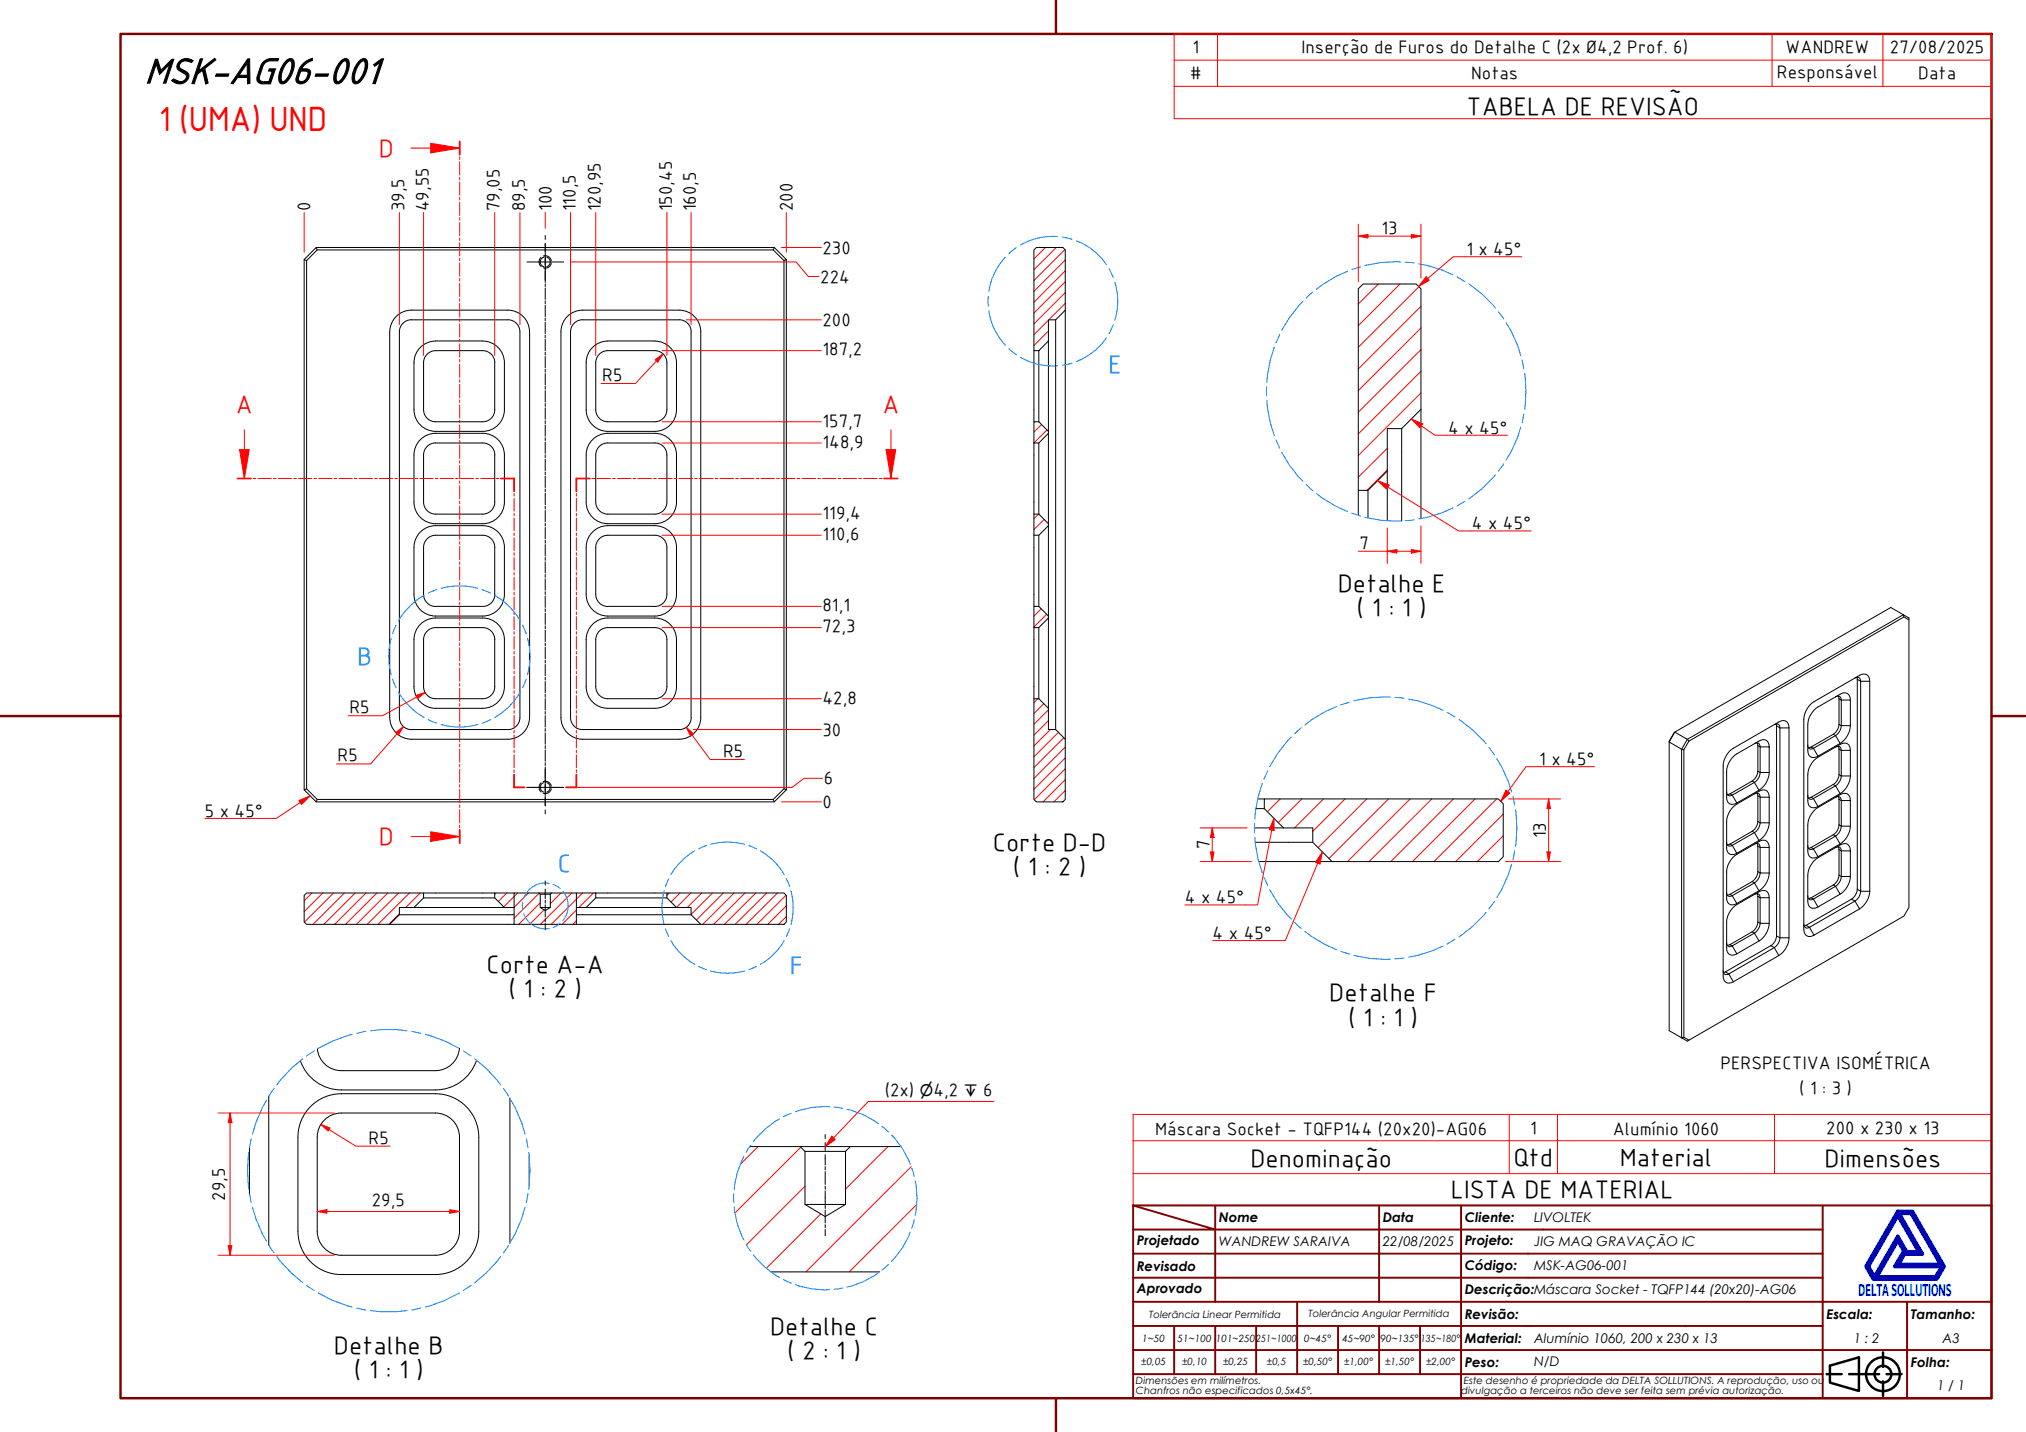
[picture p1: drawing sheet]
<svg xmlns="http://www.w3.org/2000/svg" width="420mm" height="297mm" viewBox="0 0 420 297" stroke-linecap="round" stroke-linejoin="round" font-family="sans-serif">
<!-- layer: Hatch (ABNT) -->
<g fill="none" stroke="#f00" stroke-width=".21">
<path d="M216.8 51.3l-2.4 2.4M219.1 51.3l-4.7 4.7M220.9 51.8l-6.5 6.4M220.9 58.4l-6.5 6.5M220.9 56.2l-6.5 6.5M220.9 53.9l-6.5 6.5M285.9 58.9l-4.2 4.2M290.3 58.9l-8.6 8.6M294.3 59.5l-12.6 12.5M217.4 68.7l-3 3M217.4 66.4l-3 3M220.9 62.9l-3.4 3.4"/>
<path d="M220.9 60.7l-6.5 6.5M294.7 77l-13 13M294.7 72.5l-13 13M294.7 68l-13 13M294.7 63.5l-13 13M216 88.1l-1.6 1.5M217.1 89.2l-2.7 2.7M287.7 97.5l-4.2 4.2M287.7 93l-6 6M294.7 81.5l-13 13M215.4 106.6l-1 1M216.5 107.7l-2.1 2.1"/>
<path d="M215.9 126.3l-1.5 1.5M217.1 127.4l-2.7 2.7M215.2 144.9l-.8 .9M216.5 146l-2.1 2M217.4 149.5l-3 3M217.4 147.2l-3 3M217.8 151.3l-3.4 3.4M219.5 151.9l-5.1 5.1M220.6 153l-6.2 6.2M220.9 159.5l-6.4 6.4M220.9 157.2l-6.5 6.5M220.9 155l-6.5 6.5"/>
<path d="M220.9 164l-2.4 2.3M220.9 161.7l-4.6 4.6M265.5 165.7l-2.7 2.7M270 165.7l-4.9 4.9M274.5 165.7l-6 6M279 165.7l-6.8 6.8M283.4 165.7l-10.1 10.1M288 165.7l-12.4 12.4M292.4 165.7l-13 13M296.9 165.7l-13 13M301.4 165.7l-13 13M305.9 165.7l-13 13"/>
<path d="M310.4 165.7l-13 13M311.7 173.4l-5.3 5.3M311.7 168.9l-9.8 9.8M64.7 185.2l-1.6 1.7M66.9 185.2l-3.8 3.9M69.2 185.2l-6.1 6.1M71.4 185.2l-6.5 6.5M73.7 185.2l-6.5 6.5M75.9 185.2l-6.5 6.5M78.2 185.2l-6.6 6.5M80.4 185.2l-6.5 6.5M82.7 185.2l-6.5 6.5"/>
<path d="M82.8 189.6l-2.2 2.1M84.9 185.2l-6.5 6.5M87.1 185.2l-3 3M102.8 185.2l-.2 .3M105.1 185.2l-1.7 1.8M107.3 185.2l-2.8 2.9M109.6 185.2l-3 3M111.8 185.3l-5.2 5.2M112 187.3l-4.4 4.4M112.8 188.7l-3 3M116.3 185.2l-2.2 2.2M118.6 185.2l-6.5 6.5"/>
<path d="M119.5 191l-.7 .7M119.5 188.8l-2.9 2.9M120.8 185.2l-6.5 6.5M123.1 185.2l-3 3M138.8 185.2l-.5 .5M141 185.2l-1.9 1.9M143.3 185.2l-3 3M145.5 185.2l-3 3M147.8 185.2l-4.5 4.5M150 185.2l-5.6 5.6M152.3 185.2l-6.5 6.5M154.5 185.2l-6.5 6.5"/>
<path d="M156.7 185.2l-6.5 6.5M159 185.2l-6.5 6.5M161.2 185.2l-6.5 6.5M163 185.7l-6 6M163.1 190.1l-1.6 1.6M163.1 187.9l-3.9 3.8M157.2 237.8l-3.7 3.7M166.1 238l-13.7 13.6M184.1 237.8l-8.8 8.9M166.9 246.1l-12.1 12.1M170.2 251.8l-11.3 11.3M189 242l-21.9 21.8"/>
<path d="M190.1 249.9l-14 13.9"/>
</g>
<!-- layer: Hidden (ABNT) -->
<path d="M112.2 53.4a1.31 1.31 0 0 0 0 1.9M112.7 53.1a1.24 1.24 0 0 1 1.6 1M112.8 53.4a1.02 1.02 0 0 0-.8 .9 1.02 1.02 0 0 0 .8 1M113.4 53.3a1.05 1.05 0 0 1 .7 1 1.05 1.05 0 0 1-.7 1M114.3 54.6a1.22 1.22 0 0 1-1.6 .9M112.2 162.4a1.28 1.28 0 0 0 0 1.9M112.7 162.1a1.24 1.24 0 0 1 1.6 1M112.8 162.4a1.02 1.02 0 0 0-.8 .9 1.02 1.02 0 0 0 .8 1M113.4 162.3a1.04 1.04 0 0 1 .7 1 1.04 1.04 0 0 1-.7 1M114.3 163.6a1.22 1.22 0 0 1-1.6 1" fill="none" stroke="#000" stroke-width=".21"/>
<!-- layer: Visible (ABNT) -->
<g fill="none" stroke="#000" stroke-width=".21">
<path d="M63.1 53.8l.5 .2v109.6M65.6 51.3l.2 .5-2.2 2.2M160.4 51.8l2.2 2.2M160.6 51.3l-.2 .5h-94.6M162.6 54l.5-.2v110l-.5-.2zM163.1 53.8l-2.5-2.5h-95l-2.5 2.5v110M214.4 51.8l.5-.5h5.5l.5 .5v12.5l-2 2h-1.5v4.4l-2 2h-1zM85.3 66.3h20M85.3 66.3a2.51 2.51 0 0 0-2.5 2.5v80a2.51 2.51 0 0 0 2.5 2.5h20M90.3 72.7h9.8a2.51 2.51 0 0 1 2.5 2.5v9.8a2.47 2.47 0 0 1-2.5 2.5h-9.8M90.3 70.7h9.8M90.3 72.7a2.51 2.51 0 0 0-2.5 2.5v9.8a2.51 2.51 0 0 0 2.5 2.5"/>
<path d="M90.3 70.7a4.5 4.5 0 0 0-4.4 4.5v9.8a4.5 4.5 0 0 0 4.4 4.5M100.1 70.7a4.5 4.5 0 0 1 4.5 4.5v9.8a4.5 4.5 0 0 1-4.5 4.5h-9.8M105.3 64.3a4.5 4.5 0 0 1 4.5 4.5v80a4.5 4.5 0 0 1-4.5 4.5M105.3 66.3a2.51 2.51 0 0 1 2.5 2.5v80a2.51 2.51 0 0 1-2.5 2.5M105.3 64.3h-20a4.5 4.5 0 0 0-4.5 4.5v80a4.5 4.5 0 0 0 4.5 4.5h20M120.8 64.3h20a4.5 4.5 0 0 1 4.5 4.5v80a4.5 4.5 0 0 1-4.5 4.5h-20M120.8 66.3h20M120.8 64.3a4.5 4.5 0 0 0-4.5 4.5v80a4.5 4.5 0 0 0 4.5 4.5M120.8 66.3a2.51 2.51 0 0 0-2.5 2.5v80a2.51 2.51 0 0 0 2.5 2.5M124.5 73.3l1-.5 .5-.1h9.8a2.51 2.51 0 0 1 2.5 2.5v9.8a2.51 2.51 0 0 1-2.5 2.5h-9.7a2.51 2.51 0 0 1-2.6-2.5v-9.8a2.5 2.5 0 0 1 1-1.9zM126 70.7h9.8M126.1 70.7a4.5 4.5 0 0 0-4.5 4.5v9.8a4.5 4.5 0 0 0 4.4 4.5h9.8a4.5 4.5 0 0 0 4.5-4.5v-9.8a4.5 4.5 0 0 0-4.5-4.5"/>
<path d="M140.8 66.3a2.51 2.51 0 0 1 2.5 2.5M143.3 68.8v80M214.4 72.7v14.8M215.4 72.7v14.8M217.4 70.7v18.8M218.9 66.3v85M220.9 64.3v89M85.9 94.4v9.7M87.8 94.4v9.7M90.3 89.9h9.8a4.5 4.5 0 0 1 4.5 4.5M90.3 91.9h9.8a2.51 2.51 0 0 1 2.5 2.5M90.3 89.9a4.5 4.5 0 0 0-4.4 4.5"/>
<path d="M90.3 91.9a2.51 2.51 0 0 0-2.5 2.5M102.6 94.4v9.7M104.6 94.4v9.7M121.6 94.4a4.5 4.5 0 0 1 4.4-4.5h9.8a4.5 4.5 0 0 1 4.5 4.5M121.6 94.4v9.7M123.5 94.4v9.7M123.5 94.4a2.48 2.48 0 0 1 2.5-2.5h9.8a2.51 2.51 0 0 1 2.5 2.5M138.3 94.4v9.7M140.3 94.4v9.7M214.4 87.5h1l2 2v.4l-2 2h-1zM214.4 91.9v14.7M215.4 91.9v14.7"/>
<path d="M217.4 89.9v18.7M287.7 97.7v10.3M290.7 88.9v19.2M294.7 84.9v22.7M85.9 104.1a4.5 4.5 0 0 0 4.4 4.5M87.8 104.1a2.51 2.51 0 0 0 2.5 2.5M90.3 109h9.8a4.5 4.5 0 0 1 4.5 4.5v9.8a4.5 4.5 0 0 1-4.5 4.5h-9.8M90.3 111h9.8a2.51 2.51 0 0 1 2.5 2.5v9.8a2.47 2.47 0 0 1-2.5 2.5h-9.8M90.3 109a4.5 4.5 0 0 0-4.4 4.5v9.8a4.5 4.5 0 0 0 4.4 4.5M90.3 111a2.51 2.51 0 0 0-2.5 2.5v9.8a2.51 2.51 0 0 0 2.5 2.5M102.6 104.1a2.51 2.51 0 0 1-2.5 2.5h-9.8M104.6 104.1a4.5 4.5 0 0 1-4.5 4.5h-9.8"/>
<path d="M121.6 104.1a4.5 4.5 0 0 0 4.4 4.5h9.8a4.5 4.5 0 0 0 4.5-4.5M123.2 110.1a4.5 4.5 0 0 1 2.8-1.1h9.8a4.5 4.5 0 0 1 4.5 4.5v9.8a4.5 4.5 0 0 1-4.5 4.5h-9.7a4.5 4.5 0 0 1-4.5-4.5v-9.8a4.5 4.5 0 0 1 1.6-3.4zM123.5 104.1a2.51 2.51 0 0 0 2.6 2.5h9.7a2.51 2.51 0 0 0 2.5-2.5M124.5 111.6l1-.5 .5-.1h9.8a2.51 2.51 0 0 1 2.5 2.5v9.8a2.48 2.48 0 0 1-2.5 2.5h-9.7a2.51 2.51 0 0 1-2.6-2.5v-9.8a2.5 2.5 0 0 1 1-1.9zM214.4 106.6h1l2 2v.4l-2 2h-1zM214.4 111v14.8M215.4 111v14.8M217.4 109v18.8M281.7 101.7h2l4-4v-8.8h3l4-4v-25l-1-1h-11l-1 1v47M283.7 101.7v5.8M90.3 128.2h9.8a4.5 4.5 0 0 1 4.5 4.5v9.7a4.5 4.5 0 0 1-4.5 4.5h-9.8M90.3 130.2h9.8a2.51 2.51 0 0 1 2.5 2.5v9.7a2.47 2.47 0 0 1-2.5 2.5h-9.8"/>
<path d="M90.3 128.2a4.5 4.5 0 0 0-4.4 4.5v9.7a4.5 4.5 0 0 0 4.4 4.5M90.3 130.2a2.51 2.51 0 0 0-2.5 2.5v9.7a2.51 2.51 0 0 0 2.5 2.5M122.6 129.8a4.5 4.5 0 0 1 3.4-1.6h9.8a4.5 4.5 0 0 1 4.5 4.5v9.7a4.5 4.5 0 0 1-4.5 4.5h-9.7a4.5 4.5 0 0 1-4.5-4.5v-9.7a4.5 4.5 0 0 1 1-2.9zM124.5 130.7l1-.5h.5h9.8a2.51 2.51 0 0 1 2.5 2.5v9.7a2.51 2.51 0 0 1-2.5 2.5h-9.7a2.51 2.51 0 0 1-2.6-2.5v-9.7a2.5 2.5 0 0 1 1-2zM214.4 125.8h1l2 2v.4l-2 2h-1zM214.4 130.2v14.7M215.4 130.2v14.7M217.4 128.2v18.7M394.8 128l1.1 .6M143.3 148.8a2.51 2.51 0 0 1-2.5 2.5h-20M214.4 144.9h1l2 2v4.4h1.5l2 2v12.5l-.5 .5h-5.5l-.5-.5zM349.2 155.5l1.1-1.8-.4-.3-2.6-1.5-1.1 2 2.5 1.5 .5 .1v59.7"/>
<path d="M350.3 153.7l44.5-25.7-.1-.5-2.6-1.5-44.8 25.9-1.1 1.8v60.1l2.5 1.5v-59.9l1.2-2 44.8-25.9 1.2 .7v60l-1.1 1.8-44.9 26-1.2-.7 .5-.1 1.1 .6M363.8 154.2a.72 .72 0 0 1 .9 0 .72 .72 0 0 1 .3 .7l-.4-.2M364.4 154.1l.2 .6M364.6 160l-.4 1.1-.8 .9M364.6 160l.4 .2-.3 1.2-.9 .9-.4-.3M364.6 154.7v5.3M365 154.9h1.9v5.3h-1.9zM366.9 154.9a1.29 1.29 0 0 0-.6-1.3 1.29 1.29 0 0 0-1.5 .1l-4.6 2.7a4.7 4.7 0 0 0-2.1 3.6v5.3a1.29 1.29 0 0 0 .6 1.4 1.29 1.29 0 0 0 1.5-.1M368 150.3a.71 .71 0 0 1 .8-.1 .71 .71 0 0 1 .3 .8l-.7-.4M368.4 150.1v.5M368.4 150.6v43.5M371 151a1.29 1.29 0 0 0-.6-1.4 1.29 1.29 0 0 0-1.5 .2l-9.4 5.4a4.7 4.7 0 0 0-2.1 3.7v43.5a1.29 1.29 0 0 0 .6 1.4 1.29 1.29 0 0 0 1.5-.1"/>
<path d="M371 151h-1.9v43.5M371 151v43.5M374.9 154.5a.71 .71 0 0 0 .3 .8 .71 .71 0 0 0 .9-.1M375.6 154.9l-.6 .2M375.6 154.9l.5 .3M376.1 155.2l.9 1.7M380.2 152.3l-4.6 2.6M380.7 155a.72 .72 0 0 1 .8-.1 .72 .72 0 0 1 .3 .7M380.7 144.5a.72 .72 0 0 1 .8-.1 .72 .72 0 0 1 .3 .8M381.2 144.4l.2 .6M381.2 154.8l.2 .6M381.4 150.2l-.4 1.2-.8 .9"/>
<path d="M381.4 155.4l.4 .2M381.4 150.2l.4 .3M381.4 145l.4 .2M381.4 145v5.2M381.4 155.4v5.3M381.6 154.2l-.9-1.6-4.6 2.6M381.6 154.2l-4.6 2.7M381.8 150.5l-.1 .8-.4 .7-.6 .6-.5-.3M381.8 155.6h1.9M381.8 145.2v5.3M381.8 155.6v5.4M381.8 145.2h1.9"/>
<path d="M381.8 150.5h1.9M383.7 145.2a1.29 1.29 0 0 0-.6-1.4 1.29 1.29 0 0 0-1.5 .2l-4.6 2.6a4.7 4.7 0 0 0-2.1 3.7v5.3a1.29 1.29 0 0 0 .6 1.4 1.29 1.29 0 0 0 1.5-.1M383.7 150.5a4.7 4.7 0 0 1-2.1 3.7M383.7 155.6a1.29 1.29 0 0 0-.6-1.3 1.29 1.29 0 0 0-1.5 .1l-4.6 2.7a4.7 4.7 0 0 0-2.1 3.6v5.4a1.29 1.29 0 0 0 .6 1.3 1.29 1.29 0 0 0 1.5-.1M383.7 145.2v5.3M383.7 155.6v5.4M384.7 140.6a.72 .72 0 0 1 .8-.1 .72 .72 0 0 1 .4 .8M385.1 140.5l.1 .4M385.2 140.9l.7 .4M385.2 140.9v43.6M385.9 141.3v43.6h1.9M385.9 141.3h1.9"/>
<path d="M387.8 141.3a1.29 1.29 0 0 0-.7-1.4 1.29 1.29 0 0 0-1.5 .2l-9.4 5.4a4.7 4.7 0 0 0-2.1 3.7v43.6a1.29 1.29 0 0 0 .6 1.3 1.29 1.29 0 0 0 1.5-.1M387.8 141.3v43.6M65.8 165.8l-2.2-2.2-.5 .2 2.5 2.5M160.4 165.8h-94.6l-.2 .5h95M162.6 163.6l-2.2 2.2 .2 .5 2.5-2.5M260.1 171.7h12.1v3l4 4M260.3 174.7h11.9M260.4 167.7h1.8M260.8 165.7h1.4M261 178.7h15.2M266.2 171.7l-4-4v-2h48.5l1 1v11l-1 1h-34.5M358.1 164.3a.71 .71 0 0 0 .3 .7 .71 .71 0 0 0 .8-.1"/>
<path d="M358.1 174.7a.71 .71 0 0 0 .3 .7 .71 .71 0 0 0 .8 0M358.8 164.7l-.6 .1M358.8 175.1l-.6 .1M358.8 164.7l.4 .2M358.8 175.1l.4 .3M359.2 164.9l4.6-2.6 1 1.6-4.6 2.7M359.2 164.9l1 1.7M359.2 175.4l1 1.6M363.4 172.4l.4 .3M363.4 162l-4.6 2.7M363.4 172.4l-4.6 2.7M363.8 164.7a.72 .72 0 0 1 .9-.1 .72 .72 0 0 1 .3 .8l-.4-.3"/>
<path d="M363.8 175.1a.72 .72 0 0 1 .9-.1 .72 .72 0 0 1 .3 .8l-.4-.3M363.8 172.7l1 1.6M363.8 172.7l-4.6 2.7M364.4 174.9l.2 .6M364.4 164.5l.2 .6M364.6 170.4l-.4 1.2-.8 .8M364.6 170.4l.4 .3M364.6 165.1v5.3M364.6 175.5v5.3M364.8 174.3l-4.6 2.7M365 170.7l-.3 1.1-.9 .9M365 170.7h1.9"/>
<path d="M366.9 160.2a4.7 4.7 0 0 1-2.1 3.7M366.9 170.7a4.7 4.7 0 0 1-2.1 3.6M366.9 165.4a1.29 1.29 0 0 0-.6-1.4 1.29 1.29 0 0 0-1.5 .1l-4.6 2.7a4.7 4.7 0 0 0-2.1 3.7v5.3a1.29 1.29 0 0 0 .6 1.4 1.29 1.29 0 0 0 1.5-.2M366.9 175.8a1.29 1.29 0 0 0-.6-1.4 1.29 1.29 0 0 0-1.5 .2l-4.6 2.6a4.7 4.7 0 0 0-2.1 3.7v5.3a1.29 1.29 0 0 0 .6 1.4 1.29 1.29 0 0 0 1.5-.2M366.9 165.4h-1.9v5.3M366.9 175.8h-1.9v5.3h1.9M366.9 165.4v5.3M366.9 175.8v5.3M374.9 175.4a.71 .71 0 0 0 .3 .8 .71 .71 0 0 0 .9-.1M374.9 165a.71 .71 0 0 0 .3 .7 .71 .71 0 0 0 .9-.1M375.6 165.4l-.6 .1M375.6 175.8l-.6 .2"/>
<path d="M375.6 175.8l.5 .3M375.6 165.4l.5 .2M376.1 176.1l.9 1.6M376.1 165.6l.9 1.7M380.2 162.7l-4.6 2.7M380.2 173.2l-4.6 2.6M380.7 175.8a.72 .72 0 0 1 .8-.1 .72 .72 0 0 1 .3 .8l-.4-.3M380.7 165.4a.72 .72 0 0 1 .8-.1 .72 .72 0 0 1 .3 .8l-.4-.3M381.2 175.6l.2 .6M381.2 165.2l.2 .6M381.4 160.7l-.4 1.1-.8 .9M381.4 171.1l-.4 1.2-.8 .9"/>
<path d="M381.4 171.1l.4 .3-.3 1.1-.8 .9-.5-.2M381.4 160.7l.4 .3M381.4 165.8v5.3M381.4 176.2v5.3M381.6 175.1l-.9-1.7-4.6 2.7M381.6 164.6l-.9-1.6-4.6 2.6M381.6 175.1l-4.6 2.6M381.6 164.6l-4.6 2.7M381.8 176.5h1.9v5.3h-1.9zM381.8 161l-.1 .7-.7 1.1-.3 .2-.5-.3M381.8 161h1.9M383.7 176.5a1.29 1.29 0 0 0-.6-1.4 1.29 1.29 0 0 0-1.5 .2l-4.6 2.6a4.7 4.7 0 0 0-2.1 3.7v5.3a1.29 1.29 0 0 0 .6 1.4 1.29 1.29 0 0 0 1.5-.2"/>
<path d="M383.7 171.4a4.7 4.7 0 0 1-2.1 3.7M383.7 166.1a1.29 1.29 0 0 0-.6-1.4 1.29 1.29 0 0 0-1.5 .1l-4.6 2.7a4.7 4.7 0 0 0-2.1 3.7v5.3a1.29 1.29 0 0 0 .6 1.4 1.29 1.29 0 0 0 1.5-.2M383.7 161a4.7 4.7 0 0 1-2.1 3.6M383.7 166.1h-1.9v5.3h1.9M383.7 166.1v5.3M63.1 185.7l.5-.5h24.2v1.1l-1.9 1.9h-3.1v1.5l-2 2h-17.2l-.5-.5zM80.8 191.7h64.5M82.8 189.7h23.8M85.9 188.2h18.7M87.8 186.3h14.8M87.8 185.2h14.8M106.6 185.2h5.2l.2 .3v2.7l1.1 .7 1-.7v-2.7l.3-.3h5.1"/>
<path d="M106.6 185.2v6.5M106.6 185.2h-4v1.1l2 1.9h2M111.8 185.2h2.6M112 185.5h2.1M112 188.2h2.1M119.5 185.2h4v1.1l-1.9 1.9h-2.1zM119.5 188.2v3.5M119.5 189.7h23.8M121.6 188.2h18.7M123.5 186.3h14.8M123.5 185.2h14.8M138.3 185.2h24.3l.5 .5v5.5l-.5 .5h-17.3l-2-2v-1.5h-3l-2-1.9z"/>
<path d="M358.1 185.1a.71 .71 0 0 0 .3 .8 .71 .71 0 0 0 .8-.1M358.1 195.5a.71 .71 0 0 0 .3 .8 .71 .71 0 0 0 .8-.1M358.8 195.9l-.6 .2M358.8 185.5l-.6 .2M358.8 185.5l.4 .3M358.8 195.9l.4 .3M359.2 185.8l1 1.6M359.2 196.2l1 1.7M363.4 193.3l-4.6 2.6M363.4 182.9l-4.6 2.6M363.8 185.5a.72 .72 0 0 1 .9-.1 .72 .72 0 0 1 .3 .8l-.4-.3M364.4 185.4l.2 .5"/>
<path d="M364.6 191.2l-.4 1.2-.8 .9M364.6 180.8l-.4 1.2-.8 .9M364.6 180.8l.4 .3-.3 1.2-.9 .8-.4-.2M364.6 191.2l.4 .3-.3 1.2-.9 .9-.4-.3M364.6 185.9v5.3M364.8 184.8l-1-1.7-4.6 2.7M364.8 195.2l-1-1.6-4.6 2.6M364.8 195.2l-4.6 2.7M364.8 184.8l-4.6 2.6M366.9 191.5a4.7 4.7 0 0 1-2.1 3.7M366.9 186.2a1.29 1.29 0 0 0-.6-1.4 1.29 1.29 0 0 0-1.5 .2l-4.6 2.6a4.7 4.7 0 0 0-2.1 3.7v5.3a1.29 1.29 0 0 0 .6 1.4 1.29 1.29 0 0 0 1.5-.1M366.9 181.1a4.7 4.7 0 0 1-2.1 3.7"/>
<path d="M366.9 186.2h-1.9v5.3h1.9M366.9 186.2v5.3M367.2 196.2l.8 .4M367.2 196.2l-9.4 5.4M368 196.6l-9.5 5.4 1 1.7M368 196.6l.9 1.6M368.4 194.1l-.3 1.2-.9 .9M368.4 194.1l.7 .4M368.9 198.2l-9.4 5.5M369.1 194.5l-.3 1.2-.8 .9M369.1 194.5h1.9M371 194.5a4.7 4.7 0 0 1-2.1 3.7"/>
<path d="M374.1 191.7a.72 .72 0 0 0 .3 .7 .72 .72 0 0 0 .9-.1l-.8-.4M374.5 191.9l-.4 .2M374.9 185.8a.71 .71 0 0 0 .3 .8 .71 .71 0 0 0 .9-.1M375.6 186.2l-.6 .2M375.6 186.2l.5 .3M376.1 186.5l4.6-2.7 .9 1.7-4.6 2.6M376.1 186.5l.9 1.6M380.2 183.6l-4.6 2.6M381.4 181.5l-.4 1.2-.8 .9M381.4 181.5l.4 .3-.3 1.2-.8 .8-.5-.2M383.7 181.8a4.7 4.7 0 0 1-2.1 3.7M384 186.5l.7 .4"/>
<path d="M384 186.5l-9.5 5.4M384.7 186.9l-9.4 5.4 .9 1.7M384.7 186.9l.9 1.6M385.2 184.5l-.4 1.1-.8 .9M385.2 184.5l.7 .4-.1 .3-.3 .8-.8 .9M385.6 188.5l-9.4 5.5M387.8 184.9a4.7 4.7 0 0 1-2.2 3.6M62.3 220a9 9 0 0 0 8.5 6.1h19.5M65.8 217.6a5 5 0 0 0 5 4.5h19.5M95.3 217.5a5 5 0 0 1-5 4.6M98.8 219.9a9 9 0 0 1-8.5 6.2M357.4 201.3a.71 .71 0 0 0 .3 .8 .71 .71 0 0 0 .8-.1l-.7-.4"/>
<path d="M357.8 201.6l-.4 .1M51.7 237.9v9.9M55.7 227.4v30.9M90.3 230.9a5 5 0 0 1 5 5v19.5a5 5 0 0 1-5 5M90.3 226.9a9 9 0 0 1 9 9v19.5a9 9 0 0 1-9 9M90.3 226.9h-19.5a9 9 0 0 0-9 9v19.5a9 9 0 0 0 9 9h19.5M90.3 230.9h-19.5a5 5 0 0 0-5 5v19.5a5 5 0 0 0 5 5h19.5M105.7 227.7v30.2M109.7 239.6v6.5M155.4 237.8h10.5l1 1v11l4.2 2.6 4.2-2.6v-11l1-1h10.6M165.9 237.8h10.4M166.9 238.8h8.4"/>
<path d="M166.9 249.8h8.4M159.9 263.8h22.6"/>
</g>
<!-- layer: Linha Corte (ABNT) -->
<g fill="none" stroke="#f00" stroke-width=".21">
<path d="M89.3 30.7h6M95.3 29.3v2.8M95.3 32.5v.6M95.3 33.5v2.8M95.3 36.8v.5M95.3 37.7v2.8M95.3 40.9v.6M95.3 41.9v2.8M95.3 45.2v.5M95.3 46.2v2.7M95.3 49.3v.6M95.3 50.3v2.8"/>
<path d="M95.3 53.6v.5M95.3 54.5v2.8M95.3 57.7v.6M95.3 58.7v2.8M95.3 62v.5M95.3 62.9v2.8M95.3 66.2v.5M95.3 67.1v2.8M95.3 70.3v.6M95.3 71.3v2.8M95.3 74.6v.5M95.3 75.6v2.7"/>
<path d="M95.3 78.7v.6M95.3 79.7v2.8M95.3 83v.5M95.3 84v2.7M95.3 87.2v.5M95.3 88.1v2.8M95.3 91.4v.5M95.3 92.3v2.8M95.3 95.6v.5M95.3 96.5v2.8M95.3 99.8v.5M95.3 100.7v2.8"/>
<path d="M95.3 104v.5M95.3 105v2.7M95.3 108.1v.6M95.3 109.1v2.8M95.3 112.4v.5M95.3 113.4v2.7M95.3 116.6v.5M95.3 117.5v2.8M95.3 120.8v.5M95.3 121.8v2.7M95.3 125v.5M95.3 125.9v2.8"/>
<path d="M95.3 129.2v.5M95.3 130.1v2.8M95.3 133.4v.5M95.3 134.4v2.7M95.3 137.6v.5M95.3 138.5v2.8M95.3 141.8v.5M95.3 142.8v2.7M95.3 146v.5M95.3 146.9v2.8M95.3 150.2v.5M95.3 151.2v2.7"/>
<path d="M95.3 154.4v.5M95.3 155.3v2.8M95.3 158.6v.5M95.3 159.6v2.7M95.3 162.8v.5M95.3 163.8v2.7M95.3 167v.5M95.3 167.9v2.8M95.3 171.2v.5M95.3 172.2v2.7"/>
</g>
<path d="M95.3 29.3v2.8M95.3 172.2v2.7" fill="none" stroke="#f00" stroke-width=".36"/>
<path d="M89.3 29.7l6 1-6 1z" fill="#f00"/>
<path d="M85.2 30.7h4.1M89.3 29.7l6 1-6 1zM89.3 173.5h6" fill="none" stroke="#f00" stroke-width=".21"/>
<path d="M89.3 172.5l6 1-6 1z" fill="#f00"/>
<g fill="none" stroke="#f00" stroke-width=".21">
<path d="M49.3 99.3h2.7M50.7 93.3v6M52.5 99.3h.5M53.5 99.3h2.8M56.7 99.3h.6M57.7 99.3h2.8M60.9 99.3h.5M61.9 99.3h2.7M65.1 99.3h.5M66.1 99.3h2.8M69.3 99.3h.5M70.3 99.3h2.7"/>
<path d="M73.5 99.3h.5M74.5 99.3h2.7M77.7 99.3h.5M78.7 99.3h2.7M81.9 99.3h.5M82.9 99.3h2.7M86.1 99.3h.5M87.1 99.3h2.7M90.3 99.3h.5M91.3 99.3h2.7M94.5 99.3h.5M95.5 99.3h2.7"/>
<path d="M98.7 99.3h.5M99.7 99.3h2.7M102.9 99.3h.5M103.9 99.3h2.7v2.6M122.3 99.3h-2.8v2.6M122.8 99.3h.5M123.8 99.3h2.8M127 99.3h.6M128 99.3h2.9M131.3 99.3h.5M132.3 99.3h2.8M135.6 99.3h.5"/>
<path d="M136.5 99.3h2.9M139.8 99.3h.6M140.8 99.3h2.8M144.1 99.3h.5M145.1 99.3h2.8M148.3 99.3h.6M149.3 99.3h2.8M152.6 99.3h.5M153.6 99.3h2.8M156.8 99.3h.6M157.8 99.3h2.8M161.1 99.3h.5"/>
<path d="M162.1 99.3h2.8M165.3 99.3h.6M166.3 99.3h2.8M169.6 99.3h.5M170.6 99.3h2.8M173.8 99.3h.6M174.8 99.3h2.9M178.1 99.3h.5M179.1 99.3h2.8M182.4 99.3h.5M183.3 99.3h2.9M106.6 102.4v.5"/>
<path d="M106.6 103.4v2.6M106.6 106.5v.5M106.6 107.4v2.7M106.6 110.6v.5M106.6 111.5v2.7M106.6 114.6v.6M106.6 115.6v2.7M106.6 118.8v.5M106.6 119.7v2.7M119.5 102.4v.5M119.5 103.4v2.6M119.5 106.5v.5"/>
<path d="M119.5 107.4v2.7M119.5 110.6v.5M119.5 111.5v2.7M119.5 114.6v.6M119.5 115.6v2.7M119.5 118.8v.5M119.5 119.7v2.7M106.6 122.8v.6M106.6 123.8v2.7M106.6 126.9v.6M106.6 127.9v2.7M106.6 131v.6"/>
<path d="M106.6 132v2.7M106.6 135.1v.6M106.6 136.1v2.7M106.6 139.2v.5M119.5 122.8v.6M119.5 123.8v2.7M119.5 126.9v.6M119.5 127.9v2.7M119.5 131v.6M119.5 132v2.7M119.5 135.1v.6M119.5 136.1v2.7"/>
<path d="M119.5 139.2v.5M106.6 140.2v2.7M106.6 143.3v.6M106.6 144.3v2.6M106.6 147.4v.5M106.6 148.4v2.7M106.6 151.5v.5M106.6 152.5v2.6M106.6 155.6v.5M106.6 156.6v2.6M106.6 159.7v.5M119.5 140.2v2.7"/>
<path d="M119.5 143.3v.6M119.5 144.3v2.6M119.5 147.4v.5M119.5 148.4v2.7M119.5 151.5v.5M119.5 152.5v2.6M119.5 155.6v.5M119.5 156.6v2.6M119.5 159.7v.5M85.2 173.5h4.1M89.3 172.5l6 1-6 1zM106.6 160.7v2.6h2.2"/>
<path d="M109.2 163.3h.5M110.2 163.3h2.2M112.8 163.3h.5M113.8 163.3h2.2M116.4 163.3h.5M119.5 160.7v2.6h-2.1"/>
</g>
<path d="M235 236.6h178v-5.4h-178v12.2M313 231.2v12.2M323 231.2v12.2M368 231.2v12.2M413 236.6v6.8h-178M235 243.4v6.6h178v-6.6" fill="none" stroke="#f00" stroke-width=".21"/>
<!-- layer: Detail Boundary (ABNT) -->
<g fill="none" stroke="#0080ff" stroke-width=".21">
<path d="M208.5 53.3a13.3 13.3 0 0 0-3.4 7.2M210.8 51.4l-1.6 1.2M219.4 49.1a13.1 13.1 0 0 0-7.8 1.7M220.4 49.2l1.9 .4M223.3 50a13 13 0 0 1 6.2 4.9M230 55.8l.9 1.8M231.2 58.5a12.7 12.7 0 0 1 0 7.9M205 61.5v2M205.1 64.5a13.1 13.1 0 0 0 3.4 7.1M209.2 72.3l1.6 1.3M211.6 74.1a12.7 12.7 0 0 0 7.8 1.8M222.3 75.3l-1.9 .5"/>
<path d="M229.5 70a13.2 13.2 0 0 1-6.2 5M230.9 67.4l-.9 1.8"/>
</g>
<!-- layer: Linha Corte (ABNT) -->
<path d="M49.3 99.3h2.7M103.9 99.3h2.7v2.6M122.3 99.3h-2.8v2.6M183.3 99.3h2.9M106.6 160.7v2.6h2.2M119.5 160.7v2.6h-2.1" fill="none" stroke="#f00" stroke-width=".36"/>
<path d="M49.7 93.3h2l-1 6z" fill="#f00"/>
<path d="M49.7 93.3h2l-1 6zM50.7 89.2v4.1M184.8 93.3v6" fill="none" stroke="#f00" stroke-width=".21"/>
<path d="M183.7 93.3h2.1l-1 6z" fill="#f00"/>
<path d="M183.7 93.3h2.1l-1 6zM184.8 89.2v4.1" fill="none" stroke="#f00" stroke-width=".21"/>
<!-- layer: Detail Boundary (ABNT) -->
<g fill="none" stroke="#0080ff" stroke-width=".21">
<path d="M279.5 56.2l-2.5 1.1-2.7 1.7-1.3 1M282.2 55.4l-1.8 .5M290.5 54.3a24.9 24.9 0 0 0-7.5 .8M291.4 54.4l1.9 .2M294.2 54.7l1.8 .4 3.1 .9 2.2 1M302.2 57.4l1.6 1M304.6 58.9a23.1 23.1 0 0 1 5.5 5M264.3 72l-.9 2.7-.6 3.2-.1 1.4M265.4 69.4l-.8 1.7M270.2 62.5l-2.8 3.4-1.6 2.6M272.3 60.6l-1.4 1.3M310.7 64.7l1.1 1.5"/>
<path d="M312.3 67l1.1 1.7 1.3 2.9 .7 2.2M315.7 74.7l.3 1.8M316.2 77.5a25.5 25.5 0 0 1 0 7.4M262.7 80.2v1.9M262.7 83.1l.1 1.3 .6 3.2 .9 2.8M264.6 91.3l.8 1.7M265.8 93.8l1.6 2.7 2.8 3.4M310.1 98.5a24.4 24.4 0 0 1-5.5 5M311.8 96.2l-1.1 1.5M315.4 88.6l-.7 2.1-1.3 3-1.1 1.7M316 85.9l-.3 1.8M270.9 100.5l1.4 1.3"/>
<path d="M273 102.4l1.3 .9 2.7 1.7 2.5 1.1M280.4 106.5l1.8 .5M283 107.3a24.1 24.1 0 0 0 7.5 .7M293.3 107.8l-1.9 .2M301.3 105.4l-2.2 .9-3.1 1-1.8 .3M303.8 104l-1.6 1M81.1 132.4a14.4 14.4 0 0 0 0 7.6M82.1 129.7l-.7 1.8M87.9 123.5a14.5 14.5 0 0 0-5.3 5.3M90.6 122.3l-1.8 .7M91.5 122a14.3 14.3 0 0 1 7.6 0M100 122.3l1.7 .7"/>
<path d="M102.6 123.5a14.2 14.2 0 0 1 5.3 5.3M108.4 129.7l.7 1.8M109.4 132.4a13.8 13.8 0 0 1 0 7.6M81.4 140.9l.7 1.7M82.6 143.5a14.2 14.2 0 0 0 5.3 5.4M88.8 149.3l1.8 .7M91.5 150.3a13.7 13.7 0 0 0 7.6 0M101.7 149.3l-1.7 .7M107.9 143.5a13.9 13.9 0 0 1-5.3 5.4M109.1 140.9l-.7 1.7M144.1 176.5a13.3 13.3 0 0 0-5 5M146.5 175.4l-1.6 .7"/>
<path d="M147.4 175.1a13 13 0 0 1 7 0M155.3 175.4l1.6 .7M157.7 176.5a12.9 12.9 0 0 1 4.9 5M108.4 187.1v1.7M108.6 189.5a4.7 4.7 0 0 0 5.3 3.1M113.9 183.2a4.7 4.7 0 0 0-5.3 3.1M114.7 183.5l1.4 .8M116.1 191.6l-1.4 .8M116.7 184.9a4.7 4.7 0 0 1 0 6.1M137.8 184.7a13 13 0 0 0 0 7.1M138 192.6l.7 1.7M138.7 182.3l-.7 1.6"/>
<path d="M139.1 195.1a12.9 12.9 0 0 0 5 4.9M162.6 195.1a12.5 12.5 0 0 1-4.9 4.9M163.1 182.3l.6 1.6M163.7 192.6l-.6 1.7M164 184.7a13.6 13.6 0 0 1 0 7.1M144.9 200.5l1.6 .6M147.4 201.4a13.6 13.6 0 0 0 7 0M156.9 200.5l-1.6 .6"/>
</g>
<!-- layer: Borda A3/A4 (ABNT) -->
<path d="M25 7h388v283h-388zM219 0v7M0 148.5h25M413 148.5h7M219 290v7" fill="none" stroke="#800000" stroke-width=".51"/>
<path d="M393.6 257.3l1.2 2.2-1.8 3.2h9.7l-1.3 2.2h-12.2zM393.6 252.1l4.4 7.6h-2.6l-1.8-3.2-4.9 8.4-1.2-2.2zM393.6 251.3h3l6.6 11.4-1.5 2.6h-13.2l-1.5-2.6zM393.8 251.7h2.5l6.2 10.6h-8.8l1.2-2.2h3.8zM395 259.7h.2l-.1 .2z" fill="none" stroke="#00f" stroke-width=".8"/>
<!-- layer: 0 -->
<path d="M388.5 265.3h13.2" fill="none" stroke="#000" stroke-width=".21"/>
<g fill="none" stroke="#800000" stroke-width=".4">
<path d="M235 250l17 5h-17M235 250h178v40h-178zM252 255h34v5h17M252 255v15M252 250v5M286 250v5h17v5M303 250v5h75M378 250v20h-143M235 260h51v10M235 275h17M243.5 275v10M260.5 275h-8.5v10"/>
<path d="M269 270v15h-8.5M277.5 275v10h-8.5M286 275v10h8.5M294.5 275v10M303 275h-42.5v10M303 260v5h-68M303 275v10h75M303 260h75M303 275h75M378 265h-75v10M395.5 270v10h17.5M413 270h-35v10h17.5v10"/>
<path d="M235 285h25.5M235 280h143v10M277.5 285h8.5M294.5 285h8.5v5"/>
</g>
<g fill="none" stroke="#000" stroke-width=".51">
<path d="M378.8 285h3.1M379.5 283.3l6-1.8v7l-6-1.7zM383.5 285h6.2M390.5 280.5v3M390.5 286.5v3M391.2 285h3.2"/>
<circle cx="390.5" cy="285" r="3.5"/>
<circle cx="390.5" cy="285" r="1.75"/>
</g>
<g fill="none" stroke="#f00" stroke-width=".21">
<path d="M63.1 44.1v8.2M82.8 44.1v23.2M87.8 44.1v29.6M102.6 44.1v29.6M107.8 44.1v23.2M118.3 44.1v23.2M123.5 44.1v29.6M138.3 44.1v29.6M143.3 44.1v23.2M162.1 51.3h8.2M163.1 44.1v8.2M137.3 72.7h33"/>
<path d="M142.3 66.3h28M137.3 91.9h33M137.3 87.5h33M137.3 111h33M137.3 106.6h33M137.3 130.2h33M137.3 125.8h33M137.3 144.9h33M143.8 151.3h26.5M162.1 166.3h8.2"/>
</g>
<!-- layer: Linha de centro (ISO) -->
<g fill="none" stroke="#000" stroke-width=".21">
<path d="M113.1 48.8v.9M113.1 50.5v1.7M113.1 53v2M113.1 55.3v.6M113.1 56.2v2.4M113.1 58.9v.5M113.1 59.7v2.4M113.1 62.4v.6M113.1 63.3v2.4M113.1 66v.6M113.1 66.9v2.3M113.1 69.5v.6"/>
<path d="M113.1 70.4v2.4M113.1 73.1v.5M113.1 73.9v2.4M113.1 76.6v.6M113.1 77.5v2.3M113.1 80.1v.6M113.1 81v2.4M113.1 83.7v.6M113.1 84.6v2.4M113.1 87.3v.5M113.1 88.1v2.4M113.1 90.8v.6"/>
<path d="M113.1 91.7v2.4M113.1 94.3v.6M113.1 95.2v2.4M113.1 97.9v.6M113.1 98.8v2.3M113.1 101.4v.6M113.1 102.3v2.4M113.1 105v.6M113.1 105.9v2.4M113.1 108.5v.6M113.1 109.4v2.4M113.1 112.1v.6"/>
<path d="M113.1 113v2.3M113.1 115.6v.6M113.1 116.5v2.4M113.1 119.2v.6M113.1 120.1v2.3M113.1 122.7v.6M113.1 123.6v2.4M113.1 126.3v.6M113.1 127.2v2.3M113.1 129.8v.6M113.1 130.7v2.4M113.1 133.4v.6"/>
<path d="M113.1 134.3v2.3M113.1 136.9v.6M113.1 137.8v2.4M113.1 140.5v.6M113.1 141.4v2.3M113.1 144v.6M113.1 144.9v2.4M113.1 147.6v.6M113.1 148.4v2.4M113.1 151.1v.6M113.1 152v2.4M113.1 154.7v.6"/>
<path d="M113.1 155.6v2.3M113.1 158.2v.6M113.1 159.1v2.4M113.1 161.8v.6M113.1 162.7v2M113.1 165.5v1.7M113.1 168v.8"/>
</g>
<path d="M292.7 86.9l2 1.4" fill="none" stroke="#f00" stroke-width=".21"/>
<path d="M292.7 86.9l2.3 1-.5 .8z" fill="#f00"/>
<path d="M285.7 99.7l2.1 1.3M292.7 86.9l2.3 1-.5 .8zM294.7 88.3l2.9 2h15.1" fill="none" stroke="#f00" stroke-width=".21"/>
<path d="M285.7 99.7l2.4 .9-.6 .9z" fill="#f00"/>
<path d="M285.7 99.7l2.4 .9-.6 .9zM287.8 101l14.7 9.1h15.1" fill="none" stroke="#f00" stroke-width=".21"/>
<path d="M292.7 114.3h2" fill="none" stroke="#f00" stroke-width=".21"/>
<path d="M292.7 114l2 .3-2 .4z" fill="#f00"/>
<path d="M287.7 114.3h2M292.7 114l2 .3-2 .4z" fill="none" stroke="#f00" stroke-width=".21"/>
<path d="M287.7 114.3l2-.3v.7z" fill="#f00"/>
<path d="M281.7 49h2M281.7 114.3h6M287.7 114.3l2-.3v.7zM287.7 109.5v7.4M289.7 114.3h3M294.7 109.1v7.8" fill="none" stroke="#f00" stroke-width=".21"/>
<path d="M281.7 49l2-.4v.8z" fill="#f00"/>
<path d="M281.7 49l2-.4v.8zM292.7 49h2" fill="none" stroke="#f00" stroke-width=".21"/>
<path d="M292.7 48.6l2 .4-2 .4z" fill="#f00"/>
<path d="M281.7 46.5v11.9M283.7 49h9M292.7 48.6l2 .4-2 .4zM294.7 46.5v11.2M321.2 165.7v2" fill="none" stroke="#f00" stroke-width=".21"/>
<!-- layer: Detail Boundary (ABNT) -->
<g fill="none" stroke="#0080ff" stroke-width=".21">
<path d="M262.9 159.9l-.8 1.7M267.8 152.9l-.8 .8-2.1 2.6-1.6 2.7M269.9 150.9l-1.4 1.3M277.2 146.6l-2.5 1.1-2.8 1.7-1.3 1M279.9 145.7l-1.9 .5M288.3 144.6a24.7 24.7 0 0 0-7.5 .8M289.2 144.7l1.9 .2M292.1 145l1.8 .3 3.1 1 2.3 1M300.1 147.8l1.7 .9M302.6 149.2a24.9 24.9 0 0 1 5.6 5.1M308.8 155.1l1.1 1.5M310.4 157.4l1.1 1.7 1.3 3 .7 2.2"/>
<path d="M260.2 170.8v1.9M260.2 173.7l.1 1.4 .6 3.2 .9 2.8M261.8 162.5l-.9 2.8-.6 3.2-.1 1.4M313.5 179.3l-.7 2.1-1.3 3-1.1 1.8M313.8 165.2l.3 1.9M314.1 176.5l-.3 1.9M314.3 168a24.2 24.2 0 0 1 0 7.6M262.1 182l.8 1.7M263.3 184.6l1.6 2.6 2.9 3.5M268.5 191.3l1.4 1.3M270.6 193.2l1.3 1 2.8 1.7 2.5 1.1M278 197.3l1.9 .6"/>
<path d="M280.8 198.2a25.5 25.5 0 0 0 7.5 .8M291.1 198.7l-1.9 .2M299.3 196.2l-2.3 1-3.1 1-1.8 .4M301.8 194.8l-1.7 1M308.2 189.3a24.9 24.9 0 0 1-5.6 5M309.9 187l-1.1 1.5"/>
</g>
<path d="M321.2 165.7l.3 2h-.7z" fill="#f00"/>
<path d="M321.2 165.7l.3 2h-.7zM321.2 176.7v2" fill="none" stroke="#f00" stroke-width=".21"/>
<path d="M320.8 176.7h.7l-.3 2z" fill="#f00"/>
<path d="M312.3 178.7h11.4M312.8 165.7h10.9M320.8 176.7h.7l-.3 2zM321.2 167.7v9" fill="none" stroke="#f00" stroke-width=".21"/>
<path d="M274.2 176.7l-.9 2.3" fill="none" stroke="#f00" stroke-width=".21"/>
<path d="M274.2 176.7l-.5 2.5-.9-.4z" fill="#f00"/>
<path d="M264.2 169.7l-.5 2.5M273.3 179l-6.7 16.1h-15.1M274.2 176.7l-.5 2.5-.9-.4z" fill="none" stroke="#f00" stroke-width=".21"/>
<path d="M264.2 169.7v2.6l-1-.2z" fill="#f00"/>
<path d="M263.7 172.2l-2.9 15.5h-15.1M264.2 169.7v2.6l-1-.2z" fill="none" stroke="#f00" stroke-width=".21"/>
<path d="M251.4 171.7v2" fill="none" stroke="#f00" stroke-width=".21"/>
<path d="M251.4 171.7l.4 2h-.8z" fill="#f00"/>
<path d="M251.4 171.7l.4 2h-.8zM251.4 176.7v2" fill="none" stroke="#f00" stroke-width=".21"/>
<path d="M251 176.7h.8l-.4 2z" fill="#f00"/>
<path d="M248.9 171.7h9.7M248.9 178.7h10.6M251 176.7h.8l-.4 2zM251.4 173.7v3" fill="none" stroke="#f00" stroke-width=".21"/>
<path d="M312.7 164.2l-1.5 2" fill="none" stroke="#f00" stroke-width=".21"/>
<path d="M312.3 163.9l.8 .6-1.9 1.7z" fill="#f00"/>
<path d="M296.1 57.8l-1.9 1.6M330.7 159h-14.2l-3.8 5.2M312.3 163.9l.8 .6-1.9 1.7z" fill="none" stroke="#f00" stroke-width=".21"/>
<path d="M295.8 57.4l.6 .8-2.2 1.2z" fill="#f00"/>
<path d="M295.8 57.4l.6 .8-2.2 1.2zM315.6 53.3h-14.3l-5.2 4.5" fill="none" stroke="#f00" stroke-width=".21"/>
<path d="M142.3 150.8l1.2 1.6" fill="none" stroke="#f00" stroke-width=".21"/>
<path d="M142.3 150.8l1.5 1.4-.6 .5z" fill="#f00"/>
<path d="M88.2 143.6l-1.8 1M142.3 150.8l1.5 1.4-.6 .5zM143.5 152.4l3.8 5.2h7.1" fill="none" stroke="#f00" stroke-width=".21"/>
<path d="M86.2 144.3l2-.7-1.6 1.3z" fill="#f00"/>
<path d="M83.7 150.7l-1.3 1.5M86.2 144.3l2-.7-1.6 1.3zM86.4 144.6l-7.1 3.9h-7.1" fill="none" stroke="#f00" stroke-width=".21"/>
<path d="M82.1 152l1.6-1.3-1.1 1.8z" fill="#f00"/>
<path d="M137.5 73.4l-1.4 1.5M82.1 152l1.6-1.3-1.1 1.8zM82.4 152.2l-5.5 6.3h-7.1" fill="none" stroke="#f00" stroke-width=".21"/>
<path d="M135.9 74.6l1.6-1.2-1.1 1.7z" fill="#f00"/>
<path d="M135.9 74.6l1.6-1.2-1.1 1.7zM136.1 74.9l-4.3 4.7h-7.1M47.7 230.9v2" fill="none" stroke="#f00" stroke-width=".21"/>
<!-- layer: Detail Boundary (ABNT) -->
<g fill="none" stroke="#0080ff" stroke-width=".21">
<path d="M62.8 219.6l-2.3 1.9-3.1 3.5M65.2 218l-1.6 1M73 214.6l-4 1.3-3 1.6M75.9 213.9l-1.9 .5M76.8 213.8l2.1-.2h3.4l2.1 .2M85.4 213.9l1.9 .5M88.2 214.6l4 1.3 3.1 1.6M96.1 218l1.6 1M98.4 219.6l2.3 1.9 3.1 3.5M51.6 239a28.9 28.9 0 0 0 0 7.7M52.1 236.2l-.3 1.9M55.3 228.2l-.9 1.5-1.3 3.1-.8 2.5"/>
<path d="M56.8 225.8l-1 1.6M104.4 225.8l1.1 1.6M106 228.2l.8 1.5 1.4 3.1 .7 2.5M109.2 236.2l.3 1.9M109.6 239a26.7 26.7 0 0 1 0 7.7M51.8 247.6l.3 1.9M52.3 250.4l.8 2.5 1.3 3.1 .9 1.5M55.8 258.3l1 1.6M105.5 258.3l-1.1 1.6M108.9 250.4l-.7 2.5-1.4 3.1-.8 1.5M109.5 247.6l-.3 1.9M57.4 260.7l.8 1 2.3 2.4 2.3 2"/>
<path d="M63.6 266.6l1.6 1.1M66 268.2l3 1.6 4 1.3M74 271.3l1.9 .4M76.8 271.9l2.1 .2h3.4l2.1-.2M87.3 271.3l-1.9 .4M95.3 268.2l-3.1 1.6-4 1.3M97.7 266.6l-1.6 1.1M103.8 260.7l-3.1 3.4-2.3 2"/>
</g>
<path d="M47.7 230.9l.4 2h-.8z" fill="#f00"/>
<path d="M47.7 230.9l.4 2h-.8zM47.7 258.4v2" fill="none" stroke="#f00" stroke-width=".21"/>
<path d="M47.3 258.4h.8l-.4 2z" fill="#f00"/>
<path d="M45.2 230.9h24.1M47.7 232.9v25.5M47.3 258.4h.8l-.4 2zM93.3 251.3h2M45.2 260.4h24.1" fill="none" stroke="#f00" stroke-width=".21"/>
<path d="M93.3 250.9l2 .4-2 .4z" fill="#f00"/>
<path d="M65.8 251.3h2M93.3 250.9l2 .4-2 .4z" fill="none" stroke="#f00" stroke-width=".21"/>
<path d="M65.8 251.3l2-.4v.8z" fill="#f00"/>
<path d="M66.5 233.2l1.7 1.1M65.8 251.3l2-.4v.8zM67.8 251.3h25.5" fill="none" stroke="#f00" stroke-width=".21"/>
<path d="M66.5 233.2l1.9 .8-.3 .6z" fill="#f00"/>
<path d="M66.5 233.2l1.9 .8-.3 .6zM68.2 234.3l5.6 3.5h7.1" fill="none" stroke="#f00" stroke-width=".21"/>
<!-- layer: Linha de centro (ISO) -->
<g fill="none" stroke="#000" stroke-width=".21">
<path d="M113.1 182.7v.9M113.1 184.4v2M113.1 186.8v.6M113.1 187.7v2.5M113.1 190.5v.7M113.1 191.5v1.4M171.1 235.3v.9M171.1 237v1.7M171.1 239.5v2.2M171.1 242v.7M171.1 243v2.7M171.1 246v.7"/>
<path d="M171.1 247v2.7M171.1 250v.7M171.1 251v2.7M171.1 254v.7M171.1 255v1.4"/>
</g>
<!-- layer: Detail Boundary (ABNT) -->
<g fill="none" stroke="#0080ff" stroke-width=".21">
<path d="M154.3 239.8a17 17 0 0 0-2 6.9M155.7 237.5l-1 1.6M161.7 232.1a17.5 17.5 0 0 0-5.5 4.7M164.1 230.9l-1.6 .8M172.1 229.6a16.5 16.5 0 0 0-7.1 1M173 229.6l1.8 .3M175.6 230.1a16.2 16.2 0 0 1 6.6 3M182.9 233.6l1.4 1.2M184.9 235.4a16.7 16.7 0 0 1 3.9 6.1M152.2 247.6v1.9M152.3 250.3a17 17 0 0 0 2 6.9M154.7 258l1 1.6"/>
<path d="M188.8 255.6a16.7 16.7 0 0 1-3.9 6M189.1 242.3l.5 1.8M189.6 253l-.5 1.7M189.8 244.9a16.3 16.3 0 0 1 0 7.2M156.2 260.3a17 17 0 0 0 5.5 4.7M162.5 265.4l1.6 .8M165 266.5a16.9 16.9 0 0 0 7.1 1M174.8 267.2l-1.8 .2M182.2 264a17 17 0 0 1-6.6 3M184.3 262.3l-1.4 1.2"/>
</g>
<path d="M172.9 236l-1.8 1.8" fill="none" stroke="#f00" stroke-width=".21"/>
<path d="M172.5 235.7l.7 .7-2.1 1.4z" fill="#f00"/>
<path d="M64.3 165.1l-2 1.4M172.5 235.7l.7 .7-2.1 1.4zM180.1 228.5h26M202.9 228.5h-22.8l-7.2 7.5" fill="none" stroke="#f00" stroke-width=".21"/>
<!-- layer: Marca de centro (ISO) -->
<path d="M109.3 54.3h7.6M113.1 50.5v7.6M113.1 159.5v7.6M109.3 163.3h7.6" fill="none" stroke="#000" stroke-width=".21"/>
<path d="M113.1 44v3.3M118.4 54.3h46.7l2.5 3h2.3M170.6 161.4h-3.8l-2.5 1.9h-45.9" fill="none" stroke="#f00" stroke-width=".21"/>
<path d="M62 166.1l2.3-1-1.8 1.8z" fill="#f00"/>
<path d="M243.5 17.9v6.7h169.5v-6.7M243.5 12.5v5.4h169.5M252.5 7v10.9M367.5 7v10.9M390.5 7v10.9M413 12.5h-169.5v-5.5h169.5v10.9M62 166.1l2.3-1-1.8 1.8zM62.3 166.5l-5 3.3h-14.8" fill="none" stroke="#f00" stroke-width=".21"/>
<text font-size="8.1" x="30" y="17.3">MSK-AG06-001</text>
<text font-size="7" fill="#f00" x="32.9" y="27.2">1 (UMA) UND</text>
<g font-size="5.4">
<text x="304.1" y="23.9">TABELA DE REVISÃO</text>
<text x="277.4" y="122.7">Detalhe E</text>
<text x="281.3" y="127.7">( 1 : 1 )</text>
<text x="205.9" y="176.5">Corte D-D</text>
<text x="210" y="181.5">( 1 : 2 )</text>
<text x="100.9" y="201.9">Corte A-A</text>
<text x="105.4" y="206.9">( 1 : 2 )</text>
<text x="275.7" y="207.7">Detalhe F</text>
<text x="279.6" y="212.7">( 1 : 1 )</text>
<text x="259.3" y="242">Denominação</text>
<text x="313.9" y="241.8">Qtd</text>
<text x="335.9" y="241.8">Material</text>
<text x="378.4" y="242">Dimensões</text>
<text x="300.9" y="248.5">LISTA DE MATERIAL</text>
<text x="69.3" y="280.8">Detalhe B</text>
<text x="159.7" y="276.8">Detalhe C</text>
<text x="163.3" y="281.8">( 2 : 1 )</text>
<text x="73.4" y="285.8">( 1 : 1 )</text>
</g>
<g font-size="5.4" fill="#f00">
<text x="78.6" y="32.5">D</text>
<text x="48.9" y="85.6">A</text>
<text x="183" y="85.6">A</text>
<text x="78.6" y="175.4">D</text>
</g>
<g font-size="5.4" fill="#0080ff">
<text x="229.9" y="77.4">E</text>
<text x="74" y="137.9">B</text>
<text x="115.7" y="180.8">C</text>
<text x="163.8" y="202">F</text>
</g>
<g font-size="3.9">
<text x="247.3" y="11">1</text>
<text x="269.9" y="10.9">Inserção de Furos do Detalhe C (2x Ø4,2 Prof. 6)</text>
<text x="370.3" y="11">WANDREW</text>
<text x="391.9" y="11">27/08/2025</text>
<text x="246.7" y="16.5">#</text>
<text x="305.1" y="16.5">Notas</text>
<text x="368.5" y="16.2">Responsável</text>
<text x="397.8" y="16.5">Data</text>
<text x="64.3" y="43.8" transform="rotate(-90 64.3 43.8)">0</text>
<text x="83.8" y="43.8" transform="rotate(-90 83.8 43.8)">39,5</text>
<text x="88.9" y="43.8" transform="rotate(-90 88.9 43.8)">49,55</text>
<text x="103.6" y="43.8" transform="rotate(-90 103.6 43.8)">79,05</text>
<text x="108.8" y="43.8" transform="rotate(-90 108.8 43.8)">89,5</text>
<text x="114.3" y="43.8" transform="rotate(-90 114.3 43.8)">100</text>
<text x="119.3" y="43.8" transform="rotate(-90 119.3 43.8)">110,5</text>
<text x="124.5" y="43.8" transform="rotate(-90 124.5 43.8)">120,95</text>
<text x="139.3" y="43.8" transform="rotate(-90 139.3 43.8)">150,45</text>
<text x="144.3" y="43.8" transform="rotate(-90 144.3 43.8)">160,5</text>
<text x="164.3" y="43.8" transform="rotate(-90 164.3 43.8)">200</text>
<text x="170.6" y="52.6">230</text>
<text x="286.5" y="48.4">13</text>
<text x="304.1" y="52.9">1 x 45°</text>
<text x="170.1" y="58.6">224</text>
<text x="170.6" y="67.6">200</text>
<text x="170.6" y="73.7">187,2</text>
<text x="124.9" y="79">R5</text>
<text x="170.6" y="88.5">157,7</text>
<text x="300.3" y="89.9">4 x 45°</text>
<text x="170.6" y="92.9">148,9</text>
<text x="170.6" y="107.6">119,4</text>
<text x="170.6" y="112">110,6</text>
<text x="282" y="113.8">7</text>
<text x="305.2" y="109.8">4 x 45°</text>
<text x="170.6" y="131.2">72,3</text>
<text x="170.6" y="126.8">81,1</text>
<text x="72.5" y="147.9">R5</text>
<text x="170.6" y="145.9">42,8</text>
<text x="170.6" y="152.6">30</text>
<text x="70" y="157.9">R5</text>
<text x="149.9" y="157">R5</text>
<text x="319.2" y="158.7">1 x 45°</text>
<text x="170.6" y="167.6">0</text>
<text x="170.9" y="162.7">6</text>
<text x="42.5" y="169.4">5 x 45°</text>
<text x="320.6" y="173.9" transform="rotate(-90 320.6 173.9)">13</text>
<text x="250.8" y="176.2" transform="rotate(-90 250.8 176.2)">7</text>
<text x="245.7" y="187.4">4 x 45°</text>
<text x="251.5" y="194.8">4 x 45°</text>
<text x="356.8" y="221.8">PERSPECTIVA ISOMÉTRICA</text>
<text x="183.5" y="227.4">(2x)</text>
<text x="193.6" y="227.4">4,2</text>
<text x="203.9" y="227.4">6</text>
<text x="373.1" y="226.8">( 1 : 3 )</text>
<text x="76.5" y="237.2">R5</text>
<text x="239.6" y="235.3">Máscara Socket - TQFP144 (20x20)-AG06</text>
<text x="317.3" y="235.2">1</text>
<text x="334.5" y="235.3">Alumínio 1060</text>
<text x="378.7" y="235.2">200 x 230 x 13</text>
<text x="46.6" y="249.1" transform="rotate(-90 46.6 249.1)">29,5</text>
<text x="77.1" y="250.2">29,5</text>
</g>
<text font-size="3.9" fill="#00f" x="385.4" y="268.8">DELTASOLLUTIONS</text>
<g font-size="3.3">
<text x="190.8" y="227.4">⌀</text>
<text x="199.9" y="227.4">↧</text>
</g>
<g font-size="2.8">
<text x="252.8" y="253.5">Nome</text>
<text x="286.8" y="253.5">Data</text>
<text x="303.8" y="253.6">Cliente:</text>
<text x="318.1" y="253.5">LIVOLTEK</text>
<text x="235.8" y="263.6">Revisado</text>
<text x="235.8" y="258.3">Projetado</text>
<text x="252.8" y="258.5">WANDREW SARAIVA</text>
<text x="286.8" y="258.4">22/08/2025</text>
<text x="303.8" y="263.4">Código:</text>
<text x="303.8" y="258.3">Projeto:</text>
<text x="318.1" y="263.5">MSK-AG06-001</text>
<text x="318.1" y="258.5">JIG MAQ GRAVAÇÃO IC</text>
<text x="235.8" y="268.3">Aprovado</text>
<text x="303.8" y="268.3">Descrição:Máscara Socket - TQFP144 (20x20)-AG06</text>
<text x="303.8" y="273.6">Revisão:</text>
<text x="378.8" y="273.5">Escala:</text>
<text x="396.3" y="273.5">Tamanho:</text>
<text x="303.8" y="278.6">Material:</text>
<text x="318.1" y="278.5">Alumínio 1060, 200 x 230 x 13</text>
<text x="384.4" y="278.5">1 : 2</text>
<text x="402.8" y="278.5">A3</text>
<text x="303.8" y="283.5">Peso:</text>
<text x="318.1" y="283.4">N/D</text>
<text x="396.3" y="283.5">Folha:</text>
<text x="401.7" y="288.4">1 / 1</text>
</g>
<g font-size="2.1">
<text x="238.3" y="273.3">Tolerância Linear Permitida</text>
<text x="271.4" y="273.1">Tolerância Angular Permitida</text>
<text x="236.9" y="278.3">1~50</text>
<text x="244.2" y="278.3">51~100</text>
<text x="252.1" y="278.3">101~250</text>
<text x="260.5" y="278.3">251~1000</text>
<text x="270.5" y="278.3">0~45°</text>
<text x="278.4" y="278.3">45~90°</text>
<text x="286.3" y="278.3">90~135°</text>
<text x="294.7" y="278.3">135~180°</text>
<text x="235.6" y="287.1">Dimensões em milímetros.</text>
<text x="236.6" y="283.2">±0,05</text>
<text x="245.2" y="283.2">±0,10</text>
<text x="253.7" y="283.2">±0,25</text>
<text x="262.7" y="283.2">±0,5</text>
<text x="270.2" y="283.2">±0,50°</text>
<text x="278.7" y="283.2">±1,00°</text>
<text x="287.2" y="283.2">±1,50°</text>
<text x="295.7" y="283.2">±2,00°</text>
<text x="303.6" y="287.1">Este desenho é propriedade da DELTA SOLLUTIONS. A reprodução, uso ou</text>
<text x="235.6" y="289.2">Chanfros não especificados 0,5x45°.</text>
<text x="303" y="289.2">divulgação a terceiros não deve ser feita sem prévia autorização.</text>
</g>
</svg>
